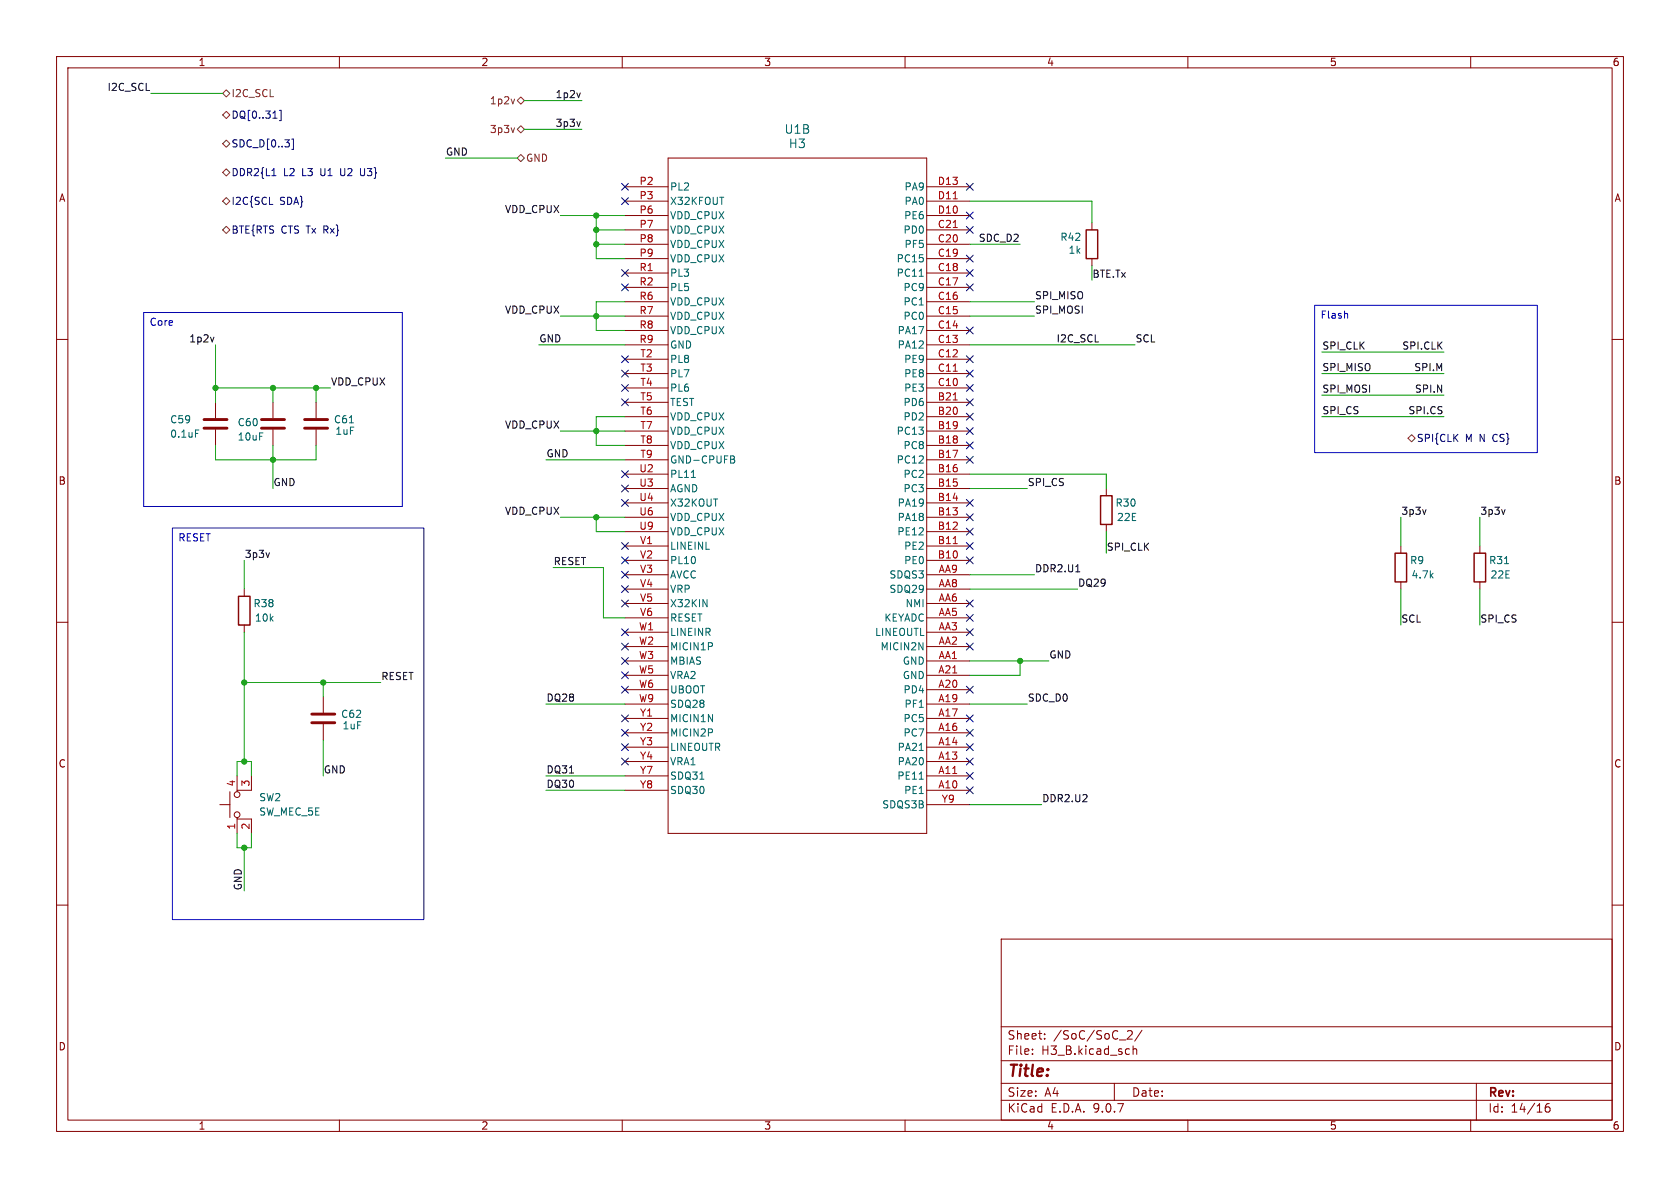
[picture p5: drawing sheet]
<svg xmlns="http://www.w3.org/2000/svg" width="297mm" height="210mm" viewBox="0 0 297 210" stroke-linecap="round" stroke-linejoin="round" font-family="sans-serif">
<g fill="none" stroke="#840000" stroke-width=".18">
<path d="M10 10h277v190h-277zM12 12h273v186h-273zM60 10v2M110 10v2M160 10v2M210 10v2M260 10v2M110.5 33h7.6M110.5 35.6h7.6M110.5 38.1h7.6M118.1 27.9h45.7v119.4h-45.7zM163.8 33h7.6"/>
<path d="M163.8 35.6h7.6M163.8 38.1h7.6M193 39.4v1.2M110.5 40.6h7.6M110.5 43.2h7.6M110.5 45.7h7.6M110.5 48.3h7.6M110.5 50.8h7.6M110.5 53.3h7.6M110.5 55.9h7.6M110.5 58.4h7.6M163.8 40.6h7.6"/>
<path d="M163.8 43.2h7.6M163.8 45.7h7.6M163.8 48.3h7.6M163.8 50.8h7.6M163.8 53.3h7.6M163.8 55.9h7.6M163.8 58.4h7.6M193 45.7v1.3M10 60h2M38.1 71.1v2.8M38.1 75.9v2.8M48.3 71.1v2.8"/>
<path d="M48.3 75.9v2.8M55.9 71.1v2.8M55.9 75.9v2.8M110.5 61h7.6M110.5 63.5h7.6M110.5 66h7.6M110.5 68.6h7.6M110.5 71.1h7.6M110.5 73.7h7.6M110.5 76.2h7.6M110.5 78.7h7.6M163.8 61h7.6"/>
<path d="M163.8 63.5h7.6M163.8 66h7.6M163.8 68.6h7.6M163.8 71.1h7.6M163.8 73.7h7.6M163.8 76.2h7.6M163.8 78.7h7.6M285 60h2M110.5 81.3h7.6M110.5 83.8h7.6M110.5 86.4h7.6M110.5 88.9h7.6"/>
<path d="M110.5 91.4h7.6M110.5 94h7.6M110.5 96.5h7.6M110.5 99.1h7.6M163.8 81.3h7.6M163.8 83.8h7.6M163.8 86.4h7.6M163.8 88.9h7.6M163.8 91.4h7.6M163.8 94h7.6M163.8 96.5h7.6M163.8 99.1h7.6"/>
<path d="M195.6 86.4v1.2M195.6 92.7v1.3M247.6 96.5v1.3M261.6 96.5v1.3M10 110h2M43.2 104.1v1.3M43.2 110.5v1.3M110.5 101.6h7.6M110.5 104.1h7.6M110.5 106.7h7.6M110.5 109.2h7.6M110.5 111.8h7.6"/>
<path d="M110.5 114.3h7.6M110.5 116.8h7.6M110.5 119.4h7.6M163.8 101.6h7.6M163.8 104.1h7.6M163.8 106.7h7.6M163.8 109.2h7.6M163.8 111.8h7.6M163.8 114.3h7.6M163.8 116.8h7.6M163.8 119.4h7.6M247.6 102.9v1.2"/>
<path d="M261.6 102.9v1.2M285 110h2M40.6 140v4.5M41.9 137.2v2.5M44.4 137.2v2.5h-2.5v.3M57.1 123.2v2.8M57.1 128v2.8M110.5 121.9h7.6M110.5 124.5h7.6M110.5 127h7.6M110.5 129.5h7.6M110.5 132.1h7.6"/>
<path d="M110.5 134.6h7.6M110.5 137.2h7.6M110.5 139.7h7.6M163.8 121.9h7.6M163.8 124.5h7.6M163.8 127h7.6M163.8 129.5h7.6M163.8 132.1h7.6M163.8 134.6h7.6M163.8 137.2h7.6M163.8 139.7h7.6M38.9 142.2h1.7"/>
<path d="M41.9 144.5v.3h2.5v2.5M41.9 144.8v2.5M163.8 142.2h7.6M10 160h2M177 166h108v32h-108zM285 160h2M60 198v2M110 198v2M160 198v2M177 194.5h108M177 191.5h108M177 187.5h108"/>
<path d="M177 181.5h108M182.5 186.3v.1M182.5 185.5v.1M184.7 183.6v.1M184.7 182.8v.1M197 191.5v3M199.3 182.3l.6-.1 .2 .1 .1 .3-1 1.1h1M200.3 184.9v1.5M200.3 185.5l.2-.1 .4 .1 .1 .9M201.9 182.1l-1.3 2M210 198v2M260 198v2"/>
<path d="M261 191.5v6.5M273.9 195.1a.59 .59 0 0 0-.7 .6v.6l.1 .2 .4 .1 .3-.1v-.5l-.1-.3h-.4l-.3 .3"/>
<circle cx="41.9" cy="144" r=".51"/>
<circle cx="41.9" cy="140.5" r=".51"/>
</g>
<path d="M36.1 75.7h4M36.1 74.2h4M46.2 75.7h4.1M46.2 74.2h4.1M53.8 75.7h4.1M53.8 74.2h4.1M55.1 126.2h4.1M55.1 127.8h4.1" fill="none" stroke="#840000" stroke-width=".51"/>
<path d="M162.5 48.8h.7M34.6 76h.6M61.8 74.7h.7M122.2 84.4h.7M129.2 80.6l.6 .1v.3l-.2 .2M129.2 81.2h.4M129.6 81.2l.3 .2-.1 .3-.6 .2M266 99.6h.7M124.3 106l.7 1.3v-1.3M123.7 137.7h.8M162.5 137.7h.7M162.5 132.7h.7" fill="none" stroke="#006464" stroke-width=".18"/>
<path d="M192 40.6h2.1v5.1h-2.1zM194.6 87.6h2v5.1h-2zM246.6 97.8h2.1v5.1h-2.1zM260.6 97.8h2v5.1h-2zM42.2 105.4h2v5.1h-2z" fill="none" stroke="#840000" stroke-width=".25"/>
<path d="M168.5 35.1h.7M168.5 40.2h.7M168.5 65.6h.7M168.5 70.7h.7M168.5 96.1h.7" fill="none" stroke="#a90000" stroke-width=".18"/>
<g fill="none" stroke="#000084" stroke-width=".18">
<path d="M49.4 19.5h.3v1.8h-.3M47.6 36.1h.6M48.1 31.1h.7M48.2 20.9h.8M51.6 24.6h.3v1.8h-.3M63.7 29.8v1l.3 .3M109.9 32.4l1.2 1.2M109.9 35l1.2 1.2M111.1 32.4l-1.2 1.2M111.1 35l-1.2 1.2M170.8 37.5l1.3 1.2M170.8 32.4l1.3 1.2"/>
<path d="M172.1 37.5l-1.3 1.2M172.1 32.4l-1.3 1.2M109.9 50.2l1.2 1.2M109.9 47.7l1.2 1.2M111.1 50.2l-1.2 1.2M111.1 47.7l-1.2 1.2M170.8 57.8l1.3 1.2M170.8 50.2l1.3 1.2M170.8 47.7l1.3 1.2M170.8 45.1l1.3 1.2M170.8 40l1.3 1.2M172.1 45.1l-1.3 1.2"/>
<path d="M172.1 57.8l-1.3 1.2M172.1 50.2l-1.3 1.2M172.1 47.7l-1.3 1.2M172.1 40l-1.3 1.2M109.9 70.5l1.2 1.2M109.9 65.4l1.2 1.2M109.9 62.9l1.2 1.2M109.9 68l1.2 1.2M111.1 70.5l-1.2 1.2M111.1 65.4l-1.2 1.2M111.1 62.9l-1.2 1.2M111.1 68l-1.2 1.2"/>
<path d="M170.8 73.1l1.3 1.2M170.8 78.1l1.3 1.2M170.8 75.6l1.3 1.2M170.8 62.9l1.3 1.2M170.8 65.4l1.3 1.2M170.8 68l1.3 1.2M170.8 70.5l1.3 1.2M172.1 65.4l-1.3 1.2M172.1 73.1l-1.3 1.2M172.1 78.1l-1.3 1.2M172.1 75.6l-1.3 1.2M172.1 62.9l-1.3 1.2"/>
<path d="M172.1 68l-1.3 1.2M172.1 70.5l-1.3 1.2M109.9 98.5l1.2 1.2M109.9 95.9l1.2 1.2M109.9 83.2l1.2 1.2M109.9 85.8l1.2 1.2M109.9 88.3l1.2 1.2M111.1 98.5l-1.2 1.2M111.1 95.9l-1.2 1.2M111.1 83.2l-1.2 1.2M111.1 85.8l-1.2 1.2M111.1 88.3l-1.2 1.2"/>
<path d="M170.8 90.8l1.3 1.2M170.8 95.9l1.3 1.2M170.8 93.4l1.3 1.2M170.8 98.5l1.3 1.2M170.8 80.7l1.3 1.2M170.8 88.3l1.3 1.2M172.1 90.8l-1.3 1.2M172.1 95.9l-1.3 1.2M172.1 93.4l-1.3 1.2M172.1 98.5l-1.3 1.2M172.1 80.7l-1.3 1.2M172.1 88.3l-1.3 1.2"/>
<path d="M109.9 106.1l1.2 1.2M109.9 103.5l1.2 1.2M109.9 118.8l1.2 1.2M109.9 116.2l1.2 1.2M109.9 113.7l1.2 1.2M109.9 111.2l1.2 1.2M109.9 101l1.2 1.2M111.1 106.1l-1.2 1.2M111.1 103.5l-1.2 1.2M111.1 118.8l-1.2 1.2M111.1 116.2l-1.2 1.2M111.1 113.7l-1.2 1.2"/>
<path d="M111.1 111.2l-1.2 1.2M111.1 101l-1.2 1.2M170.8 113.7l1.3 1.2M170.8 111.2l1.3 1.2M170.8 106.1l1.3 1.2M170.8 108.6l1.3 1.2M172.1 113.7l-1.3 1.2M172.1 111.2l-1.3 1.2M172.1 106.1l-1.3 1.2M172.1 108.6l-1.3 1.2M109.9 121.3l1.2 1.2M109.9 128.9l1.2 1.2"/>
<path d="M109.9 126.4l1.2 1.2M109.9 134l1.2 1.2M109.9 131.5l1.2 1.2M111.1 121.3l-1.2 1.2M111.1 128.9l-1.2 1.2M111.1 126.4l-1.2 1.2M111.1 131.5l-1.2 1.2M111.1 134l-1.2 1.2M170.8 121.3l1.3 1.2M170.8 131.5l1.3 1.2M170.8 139.1l1.3 1.2M170.8 136.6l1.3 1.2"/>
<path d="M170.8 134l1.3 1.2M170.8 128.9l1.3 1.2M170.8 126.4l1.3 1.2M172.1 121.3l-1.3 1.2M172.1 131.5l-1.3 1.2M172.1 139.1l-1.3 1.2M172.1 136.6l-1.3 1.2M172.1 134l-1.3 1.2M172.1 128.9l-1.3 1.2M172.1 126.4l-1.3 1.2"/>
</g>
<path d="M39.4 16.5l.6-.6 .6 .6-.6 .6zM40 19.7l.6 .6-.6 .7-.6-.7zM91 17.5l-.3 .9M91.4 17.8l.7-.7 .6 .7-.6 .6zM39.4 25.4l.6-.6 .6 .6-.6 .6zM39.4 30.5l.6-.7 .6 .7-.6 .6zM39.4 35.6l.6-.7 .6 .7-.6 .6zM91 22.6l-.3 .8M91.4 27.9l.7-.6 .6 .6-.6 .7zM92.1 22.2l.6 .7-.6 .6-.7-.6zM39.4 40.6l.6-.6 .6 .6-.6 .7zM248.9 77.5l.7-.7 .6 .7-.6 .6z" fill="none" stroke="#725600" stroke-width=".18"/>
<path d="M102.6 16.4l-.3 .9M102.6 21.5l-.3 .8M37.8 59.6l-.3 .8M47.6 97.7l-.3 .8M252.1 90.1l-.3 .8M266.1 90.1l-.3 .8M190.2 101.1h.7" fill="none" stroke="#0f0f0f" stroke-width=".18"/>
<g fill="none" stroke="#009600" stroke-width=".18">
<path d="M26.7 16.5h12.7M92.7 17.8h10.2M78.7 27.9h12.7M92.7 22.9h10.2M99.1 38.1h11.4M105.4 38.1v7.6h5.1M171.4 35.6h21.6v3.8M99.1 55.9h11.4M105.4 43.2h5.1M105.4 40.6h5.1M110.5 53.3h-5.1v5.1h5.1M171.4 55.9h11.5"/>
<path d="M171.4 53.3h11.5M171.4 43.2h8.9M193 47v2.5M38.1 78.7v2.6h17.8v-2.6M38.1 68.6h20.3M38.1 61v10.1M48.3 68.6v2.5M48.3 78.7v7.7M55.9 68.6v2.5M95.2 61h15.3M99.1 76.2h11.4M110.5 73.7h-5.1v5h5.1"/>
<path d="M171.4 61h29.3M233.7 73.7h21.6M233.7 66h21.6M233.7 62.2h21.6M233.7 69.9h21.6M43.2 99.1v5M96.5 81.3h14M99.1 91.4h11.4M105.4 91.4v2.6h5.1M171.4 86.4h10.2M171.4 83.8h24.2v2.6M195.6 94v3.8"/>
<path d="M247.6 91.4v5.1M261.6 91.4v5.1M43.2 111.8v22.8M97.8 100.3h8.9v8.9h3.8M171.4 116.8h14M171.4 101.6h11.5M171.4 104.1h19.1M180.3 116.8v2.6h-8.9M247.6 104.1v6.4M261.6 104.1v6.4M41.9 137.2v-2.6h2.5v2.6M43.2 120.7h24.1"/>
<path d="M57.1 120.7v2.5M57.1 130.8v6.4M96.5 124.5h14M96.5 137.2h14M96.5 139.7h14M171.4 124.5h10.2M41.9 147.3v2.6h2.5v-2.6M43.2 149.9v7.6M171.4 142.2h12.7"/>
</g>
<path d="M25.4 55.2h45.7v34.3h-45.7zM232.4 54h39.4v26h-39.4zM238.2 55.5v.7M30.5 93.3h44.4v69.3h-44.4z" fill="none" stroke="#0000c2" stroke-width=".18"/>
<g fill="#009600" stroke="#009600" stroke-width=".18">
<circle cx="180.3" cy="116.8" r=".46"/>
<circle cx="105.4" cy="43.2" r=".46"/>
<circle cx="105.4" cy="38.1" r=".46"/>
<circle cx="105.4" cy="40.6" r=".46"/>
<circle cx="105.4" cy="76.2" r=".46"/>
<circle cx="48.3" cy="81.3" r=".46"/>
<circle cx="55.9" cy="68.6" r=".46"/>
<circle cx="38.1" cy="68.6" r=".46"/>
<circle cx="48.3" cy="68.6" r=".46"/>
<circle cx="105.4" cy="91.4" r=".46"/>
<circle cx="105.4" cy="55.9" r=".46"/>
<circle cx="43.2" cy="120.7" r=".46"/>
<circle cx="57.1" cy="120.7" r=".46"/>
<circle cx="43.2" cy="149.9" r=".46"/>
<circle cx="43.2" cy="134.6" r=".46"/>
</g>
<text font-size="2.8" fill="#840000" x="178" y="190.9">Title:</text>
<g font-size="2.1" fill="#006464">
<text x="138.6" y="23.9">U1B</text>
<text x="139.4" y="26.4">H3</text>
</g>
<g font-size="2.1" fill="#840000">
<text x="178" y="184">Sheet:</text>
<text x="186.2" y="184">/SoC/SoC_2/</text>
<text x="178" y="186.7">File:</text>
<text x="184.1" y="186.7">H3_B.kicad_sch</text>
<text x="178" y="196.9">KiCad</text>
<text x="178" y="194.1">Size:</text>
<text x="184.7" y="194.1">A4</text>
<text x="185.7" y="196.9">E.D.A.</text>
<text x="193.3" y="196.9">9.0.7</text>
<text x="200" y="194.1">Date:</text>
<text x="263" y="194.3">Rev:</text>
<text x="263" y="196.9">Id:</text>
<text x="267.1" y="196.9">14/16</text>
</g>
<g font-size="1.8" fill="#840000">
<text x="35" y="11.9">1</text>
<text x="85" y="11.9">2</text>
<text x="135" y="11.9">3</text>
<text x="185" y="11.9">4</text>
<text x="235" y="11.9">5</text>
<text x="285" y="11.9">6</text>
<text x="10.3" y="35.9">A</text>
<text x="285.3" y="35.9">A</text>
<text x="10.3" y="85.9">B</text>
<text x="285.3" y="85.9">B</text>
<text x="10.3" y="135.9">C</text>
<text x="285.3" y="135.9">C</text>
<text x="10.3" y="185.9">D</text>
<text x="285.3" y="185.9">D</text>
<text x="35" y="199.9">1</text>
<text x="85" y="199.9">2</text>
<text x="135" y="199.9">3</text>
<text x="185" y="199.9">4</text>
<text x="235" y="199.9">5</text>
<text x="285" y="199.9">6</text>
</g>
<g font-size="1.8" fill="#0f0f0f">
<text x="18.9" y="16.2">I2C_SCL</text>
<text x="98.1" y="17.4">1p2v</text>
<text x="98.1" y="22.5">3p3v</text>
<text x="78.7" y="27.6">GND</text>
<text x="89.2" y="37.8">VDD_CPUX</text>
<text x="172.9" y="42.8">SDC_D2</text>
<text x="182.9" y="53">SPI_MISO</text>
<text x="193" y="49.2">BTE.Tx</text>
<text x="89.2" y="55.5">VDD_CPUX</text>
<text x="182.9" y="55.5">SPI_MOSI</text>
<text x="33.4" y="60.6">1p2v</text>
<text x="95.2" y="60.6">GND</text>
<text x="186.7" y="60.6">I2C_SCL</text>
<text x="200.7" y="60.6">SCL</text>
<text x="233.7" y="65.7">SPI_MISO</text>
<text x="233.7" y="61.9">SPI_CLK</text>
<text x="247.8" y="61.9">SPI.CLK</text>
<text x="249.9" y="65.7">SPI.M</text>
<text x="58.4" y="68.2">VDD_CPUX</text>
<text x="233.7" y="69.5">SPI_MOSI</text>
<text x="250" y="69.5">SPI.N</text>
<text x="89.2" y="75.9">VDD_CPUX</text>
<text x="233.7" y="73.3">SPI_CS</text>
<text x="248.9" y="73.3">SPI.CS</text>
<text x="96.5" y="80.9">GND</text>
<text x="48.3" y="86">GND</text>
<text x="181.6" y="86">SPI_CS</text>
<text x="89.2" y="91.1">VDD_CPUX</text>
<text x="247.6" y="91.1">3p3v</text>
<text x="261.6" y="91.1">3p3v</text>
<text x="43.2" y="98.7">3p3v</text>
<text x="97.8" y="100">RESET</text>
<text x="182.9" y="101.3">DDR2.U1</text>
<text x="195.6" y="97.4">SPI_CLK</text>
<text x="190.5" y="103.8">DQ29</text>
<text x="247.6" y="110.1">SCL</text>
<text x="261.6" y="110.1">SPI_CS</text>
<text x="185.4" y="116.5">GND</text>
<text x="67.3" y="120.3">RESET</text>
<text x="96.5" y="124.1">DQ28</text>
<text x="181.6" y="124.1">SDC_D0</text>
<text x="57.1" y="136.8">GND</text>
<text x="96.5" y="136.8">DQ31</text>
<text x="96.5" y="139.4">DQ30</text>
<text x="184.1" y="141.9">DDR2.U2</text>
<text x="42.8" y="157.5" transform="rotate(-90 42.8 157.5)">GND</text>
</g>
<g font-size="1.8" fill="#725600">
<text x="40.8" y="17.4">I2C_SCL</text>
<text x="86.5" y="18.6">1p2v</text>
<text x="86.5" y="23.7">3p3v</text>
<text x="92.9" y="28.8">GND</text>
</g>
<g font-size="1.8" fill="#000084">
<text x="40.8" y="21.2">DQ[0..31]</text>
<text x="40.8" y="26.3">SDC_D[0..3]</text>
<text x="40.8" y="31.3">DDR2{L1</text>
<text x="50.1" y="31.3">L2</text>
<text x="53.5" y="31.3">L3</text>
<text x="56.9" y="31.3">U1</text>
<text x="60.6" y="31.3">U2</text>
<text x="64.3" y="31.3">U3}</text>
<text x="40.8" y="36.4">I2C{SCL</text>
<text x="40.8" y="41.5">BTE{RTS</text>
<text x="49.4" y="36.4">SDA}</text>
<text x="49.7" y="41.5">CTS Tx Rx}</text>
<text x="250.4" y="78.3">SPI{CLK</text>
<text x="259.1" y="78.3">M N CS}</text>
</g>
<g font-size="1.8" fill="#a90000">
<text x="113" y="32.8">P2</text>
<text x="113" y="35.3">P3</text>
<text x="165.7" y="32.8">D13</text>
<text x="165.7" y="35.3">D11</text>
<text x="113" y="37.8">P6</text>
<text x="113" y="40.4">P7</text>
<text x="165.7" y="37.8">D10</text>
<text x="165.7" y="40.4">C21</text>
<text x="113" y="42.9">P8</text>
<text x="113" y="45.5">P9</text>
<text x="165.7" y="42.9">C20</text>
<text x="165.7" y="45.5">C19</text>
<text x="113" y="48">R1</text>
<text x="113" y="50.5">R2</text>
<text x="113" y="53.1">R6</text>
<text x="165.7" y="48">C18</text>
<text x="165.7" y="50.5">C17</text>
<text x="165.7" y="53.1">C16</text>
<text x="113" y="55.6">R7</text>
<text x="113" y="58.2">R8</text>
<text x="165.7" y="55.6">C15</text>
<text x="165.7" y="58.2">C14</text>
<text x="113" y="60.7">R9</text>
<text x="113.1" y="63.2">T2</text>
<text x="113.1" y="65.8">T3</text>
<text x="165.7" y="60.7">C13</text>
<text x="165.7" y="63.2">C12</text>
<text x="165.7" y="65.8">C11</text>
<text x="113.1" y="68.3">T4</text>
<text x="113.1" y="70.9">T5</text>
<text x="165.7" y="68.3">C10</text>
<text x="165.7" y="70.9">B21</text>
<text x="113.1" y="73.4">T6</text>
<text x="113.1" y="75.9">T7</text>
<text x="165.7" y="73.4">B20</text>
<text x="165.7" y="75.9">B19</text>
<text x="112.9" y="83.6">U2</text>
<text x="113.1" y="78.5">T8</text>
<text x="113.1" y="81">T9</text>
<text x="165.7" y="78.5">B18</text>
<text x="165.7" y="81">B17</text>
<text x="165.7" y="83.6">B16</text>
<text x="112.9" y="86.1">U3</text>
<text x="112.9" y="88.6">U4</text>
<text x="165.7" y="86.1">B15</text>
<text x="165.7" y="88.6">B14</text>
<text x="112.9" y="91.2">U6</text>
<text x="112.9" y="93.7">U9</text>
<text x="165.7" y="91.2">B13</text>
<text x="165.7" y="93.7">B12</text>
<text x="113" y="96.3">V1</text>
<text x="113" y="98.8">V2</text>
<text x="113" y="101.3">V3</text>
<text x="165.7" y="96.3">B11</text>
<text x="165.7" y="98.8">B10</text>
<text x="165.8" y="101.3">AA9</text>
<text x="113" y="103.9">V4</text>
<text x="113" y="106.4">V5</text>
<text x="165.8" y="103.9">AA8</text>
<text x="165.8" y="106.4">AA6</text>
<text x="112.9" y="111.5">W1</text>
<text x="113" y="109">V6</text>
<text x="165.8" y="109">AA5</text>
<text x="165.8" y="111.5">AA3</text>
<text x="112.9" y="114">W2</text>
<text x="112.9" y="116.6">W3</text>
<text x="112.9" y="119.1">W5</text>
<text x="165.8" y="119.1">A21</text>
<text x="165.8" y="114">AA2</text>
<text x="165.8" y="116.6">AA1</text>
<text x="112.9" y="121.7">W6</text>
<text x="112.9" y="124.2">W9</text>
<text x="165.8" y="121.7">A20</text>
<text x="165.8" y="124.2">A19</text>
<text x="113" y="126.7">Y1</text>
<text x="113" y="129.3">Y2</text>
<text x="113" y="131.8">Y3</text>
<text x="165.8" y="126.7">A17</text>
<text x="165.8" y="129.3">A16</text>
<text x="165.8" y="131.8">A14</text>
<text x="113" y="134.4">Y4</text>
<text x="113" y="136.9">Y7</text>
<text x="165.8" y="134.4">A13</text>
<text x="165.8" y="136.9">A11</text>
<text x="41.7" y="139.1" transform="rotate(-90 41.7 139.1)">4</text>
<text x="44.2" y="139.1" transform="rotate(-90 44.2 139.1)">3</text>
<text x="113" y="139.4">Y8</text>
<text x="165.8" y="139.4">A10</text>
<text x="166.4" y="142">Y9</text>
<text x="41.7" y="146.8" transform="rotate(-90 41.7 146.8)">1</text>
<text x="44.2" y="146.8" transform="rotate(-90 44.2 146.8)">2</text>
</g>
<g font-size="1.8" fill="#006464">
<text x="118.4" y="33.9">PL2</text>
<text x="159.8" y="33.9">PA9</text>
<text x="118.4" y="36.4">X32KFOUT</text>
<text x="118.4" y="39">VDD_CPUX</text>
<text x="118.4" y="41.5">VDD_CPUX</text>
<text x="159.6" y="41.5">PD0</text>
<text x="159.7" y="39">PE6</text>
<text x="159.8" y="36.4">PA0</text>
<text x="118.4" y="44">VDD_CPUX</text>
<text x="118.4" y="46.6">VDD_CPUX</text>
<text x="158.4" y="46.6">PC15</text>
<text x="159.8" y="44">PF5</text>
<text x="187.4" y="42.8">R42</text>
<text x="188.8" y="45.1">1k</text>
<text x="118.4" y="49.1">PL3</text>
<text x="118.4" y="51.7">PL5</text>
<text x="158.4" y="49.1">PC11</text>
<text x="159.6" y="51.7">PC9</text>
<text x="118.4" y="54.2">VDD_CPUX</text>
<text x="118.4" y="56.7">VDD_CPUX</text>
<text x="118.4" y="59.3">VDD_CPUX</text>
<text x="158.6" y="59.3">PA17</text>
<text x="159.6" y="54.2">PC1</text>
<text x="159.6" y="56.7">PC0</text>
<text x="118.4" y="61.8">GND</text>
<text x="118.4" y="64.4">PL8</text>
<text x="158.6" y="61.8">PA12</text>
<text x="159.7" y="64.4">PE9</text>
<text x="118.4" y="66.9">PL7</text>
<text x="118.4" y="69.4">PL6</text>
<text x="118.4" y="72">TEST</text>
<text x="159.6" y="72">PD6</text>
<text x="159.7" y="66.9">PE8</text>
<text x="159.7" y="69.4">PE3</text>
<text x="30" y="75">C59</text>
<text x="30" y="77.6">0.1uF</text>
<text x="41.9" y="75.5">C60</text>
<text x="58.9" y="75">C61</text>
<text x="59.2" y="77.1">1uF</text>
<text x="118.4" y="74.5">VDD_CPUX</text>
<text x="118.4" y="77.1">VDD_CPUX</text>
<text x="158.4" y="77.1">PC13</text>
<text x="159.6" y="74.5">PD2</text>
<text x="41.9" y="78.1">10uF</text>
<text x="118.4" y="79.6">VDD_CPUX</text>
<text x="118.4" y="82.1">GND-CPUFB</text>
<text x="158.4" y="82.1">PC12</text>
<text x="159.6" y="79.6">PC8</text>
<text x="118.4" y="84.7">PL11</text>
<text x="118.4" y="87.2">AGND</text>
<text x="118.4" y="89.8">X32KOUT</text>
<text x="158.6" y="89.8">PA19</text>
<text x="159.6" y="84.7">PC2</text>
<text x="159.6" y="87.2">PC3</text>
<text x="197.1" y="89.8">R30</text>
<text x="118.4" y="92.3">VDD_CPUX</text>
<text x="118.4" y="94.8">VDD_CPUX</text>
<text x="158.5" y="94.8">PE12</text>
<text x="158.6" y="92.3">PA18</text>
<text x="197.4" y="92.3">22E</text>
<text x="118.4" y="97.4">LINEINL</text>
<text x="118.4" y="99.9">PL10</text>
<text x="159.7" y="97.4">PE2</text>
<text x="159.7" y="99.9">PE0</text>
<text x="249.2" y="99.9">R9</text>
<text x="263.2" y="99.9">R31</text>
<text x="44.7" y="107.5">R38</text>
<text x="118.4" y="102.5">AVCC</text>
<text x="118.4" y="105">VRP</text>
<text x="118.4" y="107.5">X32KIN</text>
<text x="157.1" y="102.5">SDQS3</text>
<text x="157.1" y="105">SDQ29</text>
<text x="160" y="107.5">NMI</text>
<text x="249.4" y="102.5">4.7k</text>
<text x="263.4" y="102.5">22E</text>
<text x="45" y="110.1">10k</text>
<text x="118.4" y="110.1">RESET</text>
<text x="118.4" y="112.6">LINEINR</text>
<text x="154.6" y="112.6">LINEOUTL</text>
<text x="156.2" y="110.1">KEYADC</text>
<text x="118.4" y="115.2">MICIN1P</text>
<text x="118.4" y="117.7">MBIAS</text>
<text x="155.6" y="115.2">MICIN2N</text>
<text x="159.5" y="117.7">GND</text>
<text x="118.4" y="120.2">VRA2</text>
<text x="118.4" y="122.8">UBOOT</text>
<text x="118.4" y="125.3">SDQ28</text>
<text x="159.5" y="120.2">GND</text>
<text x="159.6" y="122.8">PD4</text>
<text x="159.8" y="125.3">PF1</text>
<text x="60.2" y="127.1">C62</text>
<text x="60.5" y="129.1">1uF</text>
<text x="118.4" y="127.9">MICIN1N</text>
<text x="118.4" y="130.4">MICIN2P</text>
<text x="159.6" y="127.9">PC5</text>
<text x="159.6" y="130.4">PC7</text>
<text x="118.4" y="132.9">LINEOUTR</text>
<text x="118.4" y="135.5">VRA1</text>
<text x="158.6" y="132.9">PA21</text>
<text x="158.6" y="135.5">PA20</text>
<text x="45.7" y="141.8">SW2</text>
<text x="118.4" y="138">SDQ31</text>
<text x="118.4" y="140.6">SDQ30</text>
<text x="155.9" y="143.1">SDQS3B</text>
<text x="158.5" y="138">PE11</text>
<text x="159.7" y="140.6">PE1</text>
<text x="45.7" y="144.4">SW_MEC_5E</text>
</g>
<g font-size="1.8" fill="#0000c2">
<text x="26.4" y="57.9">Core</text>
<text x="233.4" y="56.7">Flash</text>
<text x="31.4" y="96">RESET</text>
</g>
</svg>
